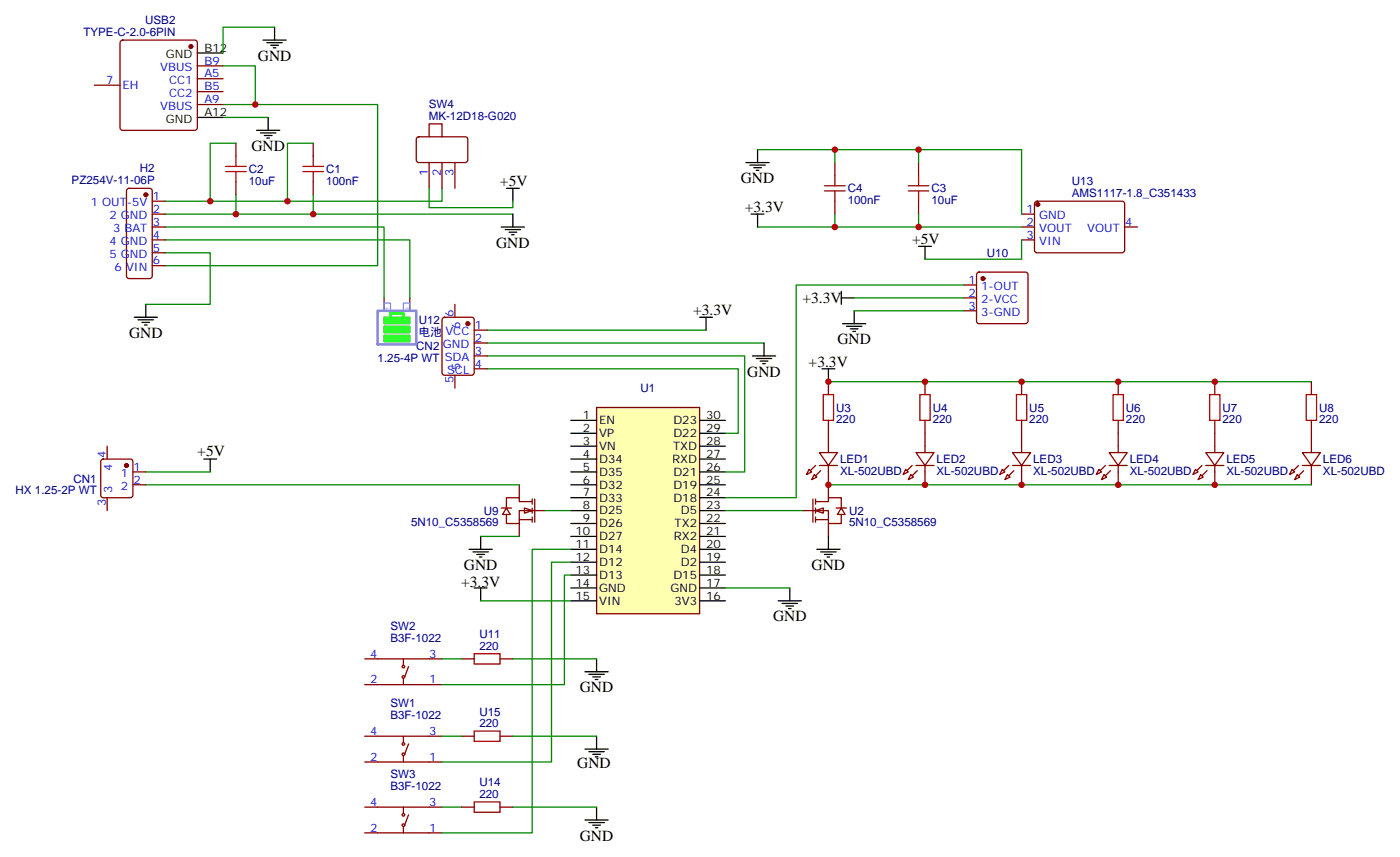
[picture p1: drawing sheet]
<svg xmlns="http://www.w3.org/2000/svg" width="383mm" height="235mm" viewBox="0 0 383 235" stroke-linecap="round" stroke-linejoin="round" font-family="sans-serif">
<path d="M163.4 111.5h28.2v56.5h-28.2z" fill="#ffffb0" stroke="#800000" stroke-width=".35"/>
<g fill="none" stroke="#000" stroke-width=".35">
<path d="M156.4 115h7M156.4 118.6h7M191.6 115h7.1M191.6 118.6h7.1M156.4 122.1h7M156.4 125.6h7M156.4 129.2h7M156.4 132.7h7M156.4 136.2h7M156.4 139.7h7M191.6 122.1h7.1M191.6 125.6h7.1"/>
<path d="M191.6 129.2h7.1M191.6 132.7h7.1M191.6 136.2h7.1M191.6 139.7h7.1M156.4 143.3h7M156.4 146.8h7M156.4 150.3h7M156.4 153.8h7M156.4 157.4h7M191.6 143.3h7.1M191.6 146.8h7.1M191.6 150.3h7.1"/>
<path d="M191.6 153.8h7.1M191.6 157.4h7.1M156.4 160.9h7M156.4 164.4h7M191.6 160.9h7.1M191.6 164.4h7.1"/>
</g>
<g fill="#fff" stroke="#870000" stroke-width=".35">
<path d="M223.4 139.7l2.1-.7v1.4z"/>
<path d="M230.4 139l1.1 1.8h-2.1z"/>
</g>
<g fill="none" stroke="#870000" stroke-width=".35">
<path d="M226.9 104.5v3.5M226.9 115v8.9M253.4 104.5v3.5M253.4 115v8.9M279.8 104.5v3.5M279.8 115v8.9M306.3 104.5v3.5M306.3 115v8.9M332.7 104.5v3.5M332.7 115v8.9M359.2 104.5v3.5M359.2 115v8.9"/>
<path d="M219.9 139.7h7v3.6h3.5v-2.5M221.6 128.4l.7 .8-1.4 .7zM222.7 136.6v6.3M223 129.9l.7 .7-1.4 .7zM223.4 137.3h3.5v-1.1h3.5v2.8M223.4 136.6v1.4M223.4 139v1.4M224.4 123.9h5l-2.5 3.5zM224.4 127.4h5M226.9 127.4v8.8M229 139h2.8M248.1 128.4l.7 .8-1.4 .7z"/>
<path d="M249.5 129.9l.7 .7-1.4 .7zM250.9 123.9h4.9l-2.4 3.5zM250.9 127.4h4.9M253.4 127.4v5.3M274.5 128.4l.7 .8-1.4 .7zM275.9 129.9l.7 .7-1.4 .7zM277.4 123.9h4.9l-2.5 3.5zM277.4 127.4h4.9M279.8 127.4v5.3M301 128.4l.7 .8-1.4 .7zM302.4 129.9l.7 .7-1.4 .7zM303.8 123.9h5l-2.5 3.5z"/>
<path d="M303.8 127.4h5M306.3 127.4v5.3M327.4 128.4l.8 .8-1.5 .7zM328.9 129.9l.7 .7-1.4 .7zM330.3 123.9h4.9l-2.5 3.5zM330.3 127.4h4.9M332.7 127.4v5.3M353.9 128.4l.7 .8-1.4 .7zM355.3 129.9l.7 .7-1.4 .7zM356.7 123.9h5l-2.5 3.5zM356.7 127.4h5M359.2 127.4v5.3"/>
<path d="M223.4 142.2h3.5M223.4 141.5v1.4M226.9 143.3v3.5"/>
</g>
<g fill="none" stroke="#000" stroke-width=".35">
<path d="M225.1 100.9h3.6M226.9 100.9v3.6M223.7 150.3h6.4M224.8 151h4.2M225.8 151.7h2.2M226.6 152.4h.7M226.9 146.8v3.5M129.9 160.9h3.5M131.7 160.9v3.5M213.1 164.4h6.4M214.2 165.1h4.2M215.3 165.8h2.1"/>
<path d="M216 166.5h.7M216.3 160.9v3.5"/>
</g>
<path d="M226.9 104.5h132.3M198.7 139.7h21.2M226.9 132.7h132.3M131.7 164.4h24.7M198.7 160.9h17.6" fill="none" stroke="#008700" stroke-width=".35"/>
<g fill="#870000" stroke="#870000" stroke-width=".35">
<path d="M224.8 128.8l-1.4 1.4z"/>
<path d="M223.4 127.4l-1.4 1.4z"/>
<path d="M251.2 128.8l-1.4 1.4z"/>
<path d="M249.8 127.4l-1.4 1.4z"/>
<path d="M277.7 128.8l-1.4 1.4z"/>
<path d="M274.9 128.8l1.4-1.4z"/>
<path d="M304.2 128.8l-1.4 1.4z"/>
<path d="M302.8 127.4l-1.5 1.4z"/>
<path d="M330.6 128.8l-1.4 1.4z"/>
<path d="M329.2 127.4l-1.4 1.4z"/>
<path d="M355.7 130.2l1.4-1.4z"/>
<path d="M355.7 127.4l-1.4 1.4z"/>
</g>
<path d="M225.5 108h2.8v7h-2.8zM252 108h2.8v7h-2.8zM278.4 108h2.8v7h-2.8zM304.9 108h2.8v7h-2.8zM331.3 108h2.9v7h-2.9zM357.8 108h2.8v7h-2.8z" fill="none" stroke="#a10000" stroke-width=".35"/>
<g fill="#fff" stroke="#870000" stroke-width=".35">
<path d="M143.7 139l2.1 .7-2.1 .7z"/>
<path d="M138.7 139l1.1 1.8h-2.1z"/>
</g>
<g fill="none" stroke="#870000" stroke-width=".35">
<path d="M33.1 11.2l.5-.2h19.7a.71 .71 0 0 1 .7 .7v23.3l-.2 .5-.5 .2h-19.7l-.5-.3-.2-.4v-23.3zM54 18h7.1M25.8 23.3h7.1M54 28.6h7.1M54 21.6h7.1M54 25.1h7.1M64.6 39.2v3.5M85.8 39.2v3.5M114.3 37.6l.4-.2h12.7a.71 .71 0 0 1 .7 .7v5.7l-.4 .6-13 .1-.5-.2-.2-.5v-5.7zM117.5 37.4v-3.5h3.6v3.5M34.9 51.7l.4-.2h5.7a.71 .71 0 0 1 .7 .7l-.1 23.6-.6 .4h-5.7l-.5-.2-.2-.5v-23.3zM41.7 58.6h3.5"/>
<path d="M41.7 55.1h3.5M64.6 49.8v3.5M85.8 49.8v3.5M117.5 44.5v7M121.1 44.5v7M124.6 44.5v7M228.7 44.5v3.5M228.7 55.1v3.5M251.6 44.5v3.5M251.6 55.1v3.5M279.8 58.6h3.6M283.6 55.3l.5-.2h23.2a.71 .71 0 0 1 .7 .7v12.7l-.4 .6-23.5 .1-.5-.3-.2-.4v-12.7z"/>
<path d="M41.7 62.1h3.5M41.7 65.7h3.5M41.7 69.2h3.5M41.7 72.7h3.5M263.9 78h3.6M267.7 74.7l.5-.2h12.7a.71 .71 0 0 1 .7 .7v12.7l-.2 .5-.5 .2h-12.7l-.5-.3-.2-.4v-12.7zM279.8 62.1h3.6M279.8 65.7h3.6M308 62.1h3.6M105.2 81.5v3.6M112.3 81.5v3.6M121.3 87l.5-.2h7.4a.71 .71 0 0 1 .7 .7l-.1 14.8-.6 .4h-7.4l-.5-.2-.2-.5v-14.5z"/>
<path d="M124.6 83.3v3.5M129.9 90.3h3.5M129.9 93.9h3.5M129.9 97.4h3.5M263.9 81.5h3.6M263.9 85.1h3.6M124.6 102.7v3.5M129.9 100.9h3.5M27.8 125.8l.5-.2h7.4a.71 .71 0 0 1 .7 .7v9.2l-.2 .5-.5 .2h-7.4l-.5-.2-.2-.5v-9.2zM29.4 122.1v3.5M29.4 136.2v3.5M36.4 129.2h3.5"/>
<path d="M36.4 132.7h3.5M137.3 139h2.8M142.2 132.7v3.5M145.8 137.3h-3.6v-1.1h-3.5v2.8M145.8 136.6v1.4M145.8 139v1.4M146.5 136.6v6.3M149.3 139.7h-7.1v3.6h-3.5v-2.5M142.2 142.2h3.6M142.2 143.3v3.5M145.8 141.5v1.4M99.9 187.4h21.2"/>
<path d="M99.9 180.3h21.2M110.5 180.3v1.8M110.5 185.6v1.8M111.9 182.4l-1.1 2.8M126.4 180.3h3.5M136.9 180.3h3.6M99.9 208.5h21.2M99.9 201.5h21.2M110.5 201.5v1.7M110.5 206.8v1.7M111.9 203.6l-1.1 2.8M126.4 201.5h3.5"/>
<path d="M136.9 201.5h3.6M99.9 227.9h21.2M99.9 220.9h21.2M110.5 220.9v1.7M110.5 226.2v1.7M111.9 223l-1.1 2.8M126.4 220.9h3.5M136.9 220.9h3.6"/>
<circle cx="110.5" cy="182.4" r=".35"/>
<circle cx="110.5" cy="185.2" r=".35"/>
<circle cx="110.5" cy="203.6" r=".35"/>
<circle cx="110.5" cy="206.4" r=".35"/>
<circle cx="110.5" cy="225.8" r=".35"/>
<circle cx="110.5" cy="223" r=".35"/>
</g>
<g fill="none" stroke="#008700" stroke-width=".35">
<path d="M61.1 18h8.8v10.6M75.2 7.4h-14.1v7.1M61.1 28.6h42.3v44.1h-58.2M61.1 32.1h12.3M64.6 39.2h-7v15.9M85.8 39.2h-7.1v15.9M45.2 58.6h95.3M64.6 53.3v5.3M85.8 53.3v5.3M117.5 51.5v5.3h23v-1.7M121.1 51.5v3.6h-75.9M207.5 41h72.3v17.6"/>
<path d="M228.7 41v3.5M228.7 58.6v3.5M251.6 41v3.5M251.6 58.6v3.5M45.2 69.2h12.4v14.1h-17.7M45.2 62.1h60v19.4M45.2 65.7h67.1v15.8M207.5 62.1h72.3M263.9 78h-45.8v58.2h-19.4M279.8 65.7v5.2h-26.4M133.4 97.4h70.6v31.8h-5.3M133.4 90.3h60"/>
<path d="M133.4 93.9h75.9M234 85.1h29.9M234 81.5h29.9M133.4 100.9h68.8v17.7h-3.5M39.9 132.7h102.3M39.9 129.2h17.7M149.3 139.7h7.1M131.7 146.8h10.5M156.4 157.4h-1.8v30h-33.5M156.4 153.8h-5.3v54.7h-30M156.4 150.3h-10.6v77.6h-24.7M121.1 180.3h5.3"/>
<path d="M140.5 180.3h22.9M121.1 201.5h5.3M140.5 201.5h22.9M121.1 220.9h5.3M140.5 220.9h22.9"/>
</g>
<g fill="none" stroke="#000" stroke-width=".35">
<path d="M54 14.5h7.1M72 11h6.4M73.1 11.7h4.2M74.2 12.4h2.1M74.9 13.1h.7M75.2 7.4v3.6M54 32.1h7.1M70.3 35.7h6.3M71.3 36.4h4.3M72.4 37.1h2.1M73.1 37.8h.7M73.4 32.1v3.6"/>
<path d="M138.7 51.5h3.5M140.5 51.5v3.6M140.5 58.6v3.5M204.3 44.5h6.4M205.4 45.2h4.2M205.7 58.6h3.6M206.4 45.9h2.2M207.2 46.6h.7M207.5 41v3.5M207.5 58.6v3.5M137.3 62.1h6.4M138.4 62.8h4.2"/>
<path d="M139.4 63.5h2.1M140.1 64.2h.7M230.4 79.8v3.5M251.6 67.4h3.5M253.4 67.4v3.5M36.8 86.8h6.3M37.8 87.5h4.3M38.9 88.2h2.1M39.6 88.9h.7M39.9 83.3v3.5M191.6 86.8h3.6M193.4 86.8v3.5"/>
<path d="M206.1 97.4h6.3M207.2 98.1h4.2M208.2 98.8h2.1M208.9 99.5h.7M209.3 93.9v3.5M230.4 81.5h3.6M230.8 88.6h6.3M231.8 89.3h4.3M232.9 90h2.1M233.6 90.7h.7M234 85.1v3.5M55.8 125.6h3.5"/>
<path d="M57.6 125.6v3.6M128.5 150.3h6.3M129.5 151h4.3M130.6 151.7h2.1M131.3 152.4h.7M131.7 146.8v3.5M160.2 183.8h6.4M161.3 184.5h4.2M162.3 185.2h2.2M163.1 185.9h.7M163.4 180.3v3.5M160.2 205h6.4"/>
<path d="M161.3 205.7h4.2M162.3 206.4h2.2M163.1 207.1h.7M163.4 201.5v3.5M160.2 224.4h6.4M161.3 225.1h4.2M162.3 225.8h2.2M163.1 226.5h.7M163.4 220.9v3.5"/>
</g>
<g fill="#870000" stroke="#870000" stroke-width=".35">
<circle cx="269.2" cy="76.2" r=".53"/>
<circle cx="128.1" cy="88.6" r=".53"/>
<circle cx="284.2" cy="56" r=".53"/>
<circle cx="52.3" cy="12.7" r=".53"/>
<circle cx="34.6" cy="127.4" r=".53"/>
<circle cx="39.9" cy="53.3" r=".53"/>
</g>
<path d="M103.4 85.1h10.6v9.1h-10.6z" fill="none" stroke="#69f" stroke-width=".71"/>
<g fill="#0f0" stroke="#0f0" stroke-width=".35">
<path d="M105.2 86.8h7.1v1.8h-7.1z"/>
<path d="M105.2 89.3h7.1v1.8h-7.1z"/>
<path d="M105.2 91.8h7.1v1.7h-7.1z"/>
</g>
<path d="M107 85.8h3.5v1.7M107 85.8v1.7v-1.7" fill="none" stroke="#0f0" stroke-width=".71"/>
<path d="M105.2 84.7v-1.8h1.8v1.8M110.5 84.7v-1.8h1.8v1.8" fill="none" stroke="#69f" stroke-width=".35"/>
<g fill="none" stroke="#a10000" stroke-width=".35">
<path d="M61.8 47h5.7M61.8 45.5h5.7M64.6 42.7v2.8M64.6 47v2.8M83 47h5.6M83 45.5h5.6M85.8 42.7v2.8M85.8 47v2.8M225.8 50.8h5.7M225.8 52.2h5.7M228.7 48v2.8M228.7 52.2v2.9"/>
<path d="M248.8 50.8h5.6M248.8 52.2h5.6M251.6 48v2.8M251.6 52.2v2.9M129.9 178.9h7v2.8h-7zM129.9 219.5h7v2.8h-7zM129.9 200.1h7v2.8h-7z"/>
</g>
<g fill="#c00">
<circle cx="226.9" cy="132.7" r=".88"/>
<circle cx="306.3" cy="132.7" r=".88"/>
<circle cx="279.8" cy="132.7" r=".88"/>
<circle cx="253.4" cy="132.7" r=".88"/>
<circle cx="332.7" cy="132.7" r=".88"/>
<circle cx="253.4" cy="104.5" r=".88"/>
<circle cx="279.8" cy="104.5" r=".88"/>
<circle cx="306.3" cy="104.5" r=".88"/>
<circle cx="332.7" cy="104.5" r=".88"/>
<circle cx="69.9" cy="28.6" r=".88"/>
<circle cx="57.6" cy="55.1" r=".88"/>
<circle cx="64.6" cy="58.6" r=".88"/>
<circle cx="85.8" cy="58.6" r=".88"/>
<circle cx="78.7" cy="55.1" r=".88"/>
<circle cx="228.7" cy="41" r=".88"/>
<circle cx="228.7" cy="62.1" r=".88"/>
<circle cx="251.6" cy="41" r=".88"/>
<circle cx="251.6" cy="62.1" r=".88"/>
<circle cx="226.9" cy="104.5" r=".88"/>
</g>
<g font-size="4.2">
<text x="70.6" y="16.6">GND</text>
<text x="68.9" y="41.3">GND</text>
<text x="136.9" y="50.8">+5V</text>
<text x="202.9" y="50.1">GND</text>
<text x="204" y="57.9">+3.3V</text>
<text x="135.9" y="67.8">GND</text>
<text x="249.8" y="66.7">+5V</text>
<text x="219.8" y="83">+3.3V</text>
<text x="189.9" y="86.1">+3.3V</text>
<text x="35.3" y="92.5">GND</text>
<text x="229.4" y="94.2">GND</text>
<text x="221.5" y="100.6">+3.3V</text>
<text x="204.7" y="103">GND</text>
<text x="54" y="124.9">+5V</text>
<text x="127.1" y="156">GND</text>
<text x="222.3" y="156">GND</text>
<text x="126.3" y="160.6">+3.3V</text>
<text x="211.7" y="170.1">GND</text>
<text x="158.8" y="189.5">GND</text>
<text x="158.1" y="210.3">GND</text>
<text x="158.8" y="230">GND</text>
</g>
<g font-size="3.2" fill="#000080">
<text x="22.8" y="9.8">TYPE-C-2.0-6PIN</text>
<text x="39.8" y="6.6">USB2</text>
<text x="117.4" y="29.6">SW4</text>
<text x="117.4" y="32.8">MK-12D18-G020</text>
<text x="38.3" y="47.1">H2</text>
<text x="68.2" y="47.4">C2</text>
<text x="89.3" y="47.4">C1</text>
<text x="19.6" y="50.3">PZ254V-11-06P</text>
<text x="68.2" y="50.6">10uF</text>
<text x="89.3" y="50.6">100nF</text>
<text x="232.2" y="52.7">C4</text>
<text x="255.1" y="52.7">C3</text>
<text x="293.6" y="53.9">AMS1117-1.8_C351433</text>
<text x="293.6" y="50.7">U13</text>
<text x="232.2" y="55.8">100nF</text>
<text x="255.1" y="55.9">10uF</text>
<text x="270.3" y="70.2">U10</text>
<text x="114.7" y="88.7">U12</text>
<text x="114" y="95.9">CN2</text>
<text x="114.7" y="91.8">电池</text>
<text x="103.4" y="99.1">1.25-4P WT</text>
<text x="175.4" y="107.2">U1</text>
<text x="229" y="112.6">U3</text>
<text x="255.5" y="112.6">U4</text>
<text x="281.9" y="112.6">U5</text>
<text x="308.4" y="112.6">U6</text>
<text x="334.9" y="112.6">U7</text>
<text x="361.3" y="112.6">U8</text>
<text x="229" y="115.8">220</text>
<text x="255.5" y="115.8">220</text>
<text x="281.9" y="115.8">220</text>
<text x="308.4" y="115.8">220</text>
<text x="334.9" y="115.8">220</text>
<text x="361.3" y="115.8">220</text>
<text x="230.1" y="129.9">XL-502UBD</text>
<text x="230.1" y="126.8">LED1</text>
<text x="256.5" y="129.9">XL-502UBD</text>
<text x="256.5" y="126.8">LED2</text>
<text x="283" y="129.9">XL-502UBD</text>
<text x="283" y="126.8">LED3</text>
<text x="309.5" y="129.9">XL-502UBD</text>
<text x="309.5" y="126.8">LED4</text>
<text x="335.9" y="129.9">XL-502UBD</text>
<text x="335.9" y="126.8">LED5</text>
<text x="362.4" y="129.9">XL-502UBD</text>
<text x="362.4" y="126.8">LED6</text>
<text x="4.3" y="135.3">HX 1.25-2P WT</text>
<text x="20.2" y="132.1">CN1</text>
<text x="132.5" y="140.9">U9</text>
<text x="232.6" y="140.9">U2</text>
<text x="112.6" y="144">5N10_C5358569</text>
<text x="232.6" y="144">5N10_C5358569</text>
<text x="106.9" y="172.4">SW2</text>
<text x="106.9" y="175.6">B3F-1022</text>
<text x="131.3" y="177.8">220</text>
<text x="131.3" y="174.7">U11</text>
<text x="106.9" y="196.7">B3F-1022</text>
<text x="106.9" y="193.5">SW1</text>
<text x="131.3" y="195.8">U15</text>
<text x="131.3" y="199">220</text>
<text x="106.9" y="212.9">SW3</text>
<text x="131.3" y="215.2">U14</text>
<text x="106.9" y="216.1">B3F-1022</text>
<text x="131.3" y="218.4">220</text>
</g>
<g font-size="3.2">
<text x="45.5" y="15.9">GND</text>
<text x="56" y="14.1">B12</text>
<text x="45.5" y="33.5">GND</text>
<text x="56" y="31.8">A12</text>
<text x="159.6" y="114.7">1</text>
<text x="159.6" y="118.2">2</text>
<text x="164.1" y="116.1">EN</text>
<text x="164.1" y="119.6">VP</text>
<text x="184.4" y="119.6">D22</text>
<text x="184.4" y="116.1">D23</text>
<text x="193.4" y="118.2">29</text>
<text x="193.4" y="114.7">30</text>
<text x="159.6" y="121.7">3</text>
<text x="159.6" y="125.3">4</text>
<text x="164.1" y="123.2">VN</text>
<text x="184.3" y="123.2">TXD</text>
<text x="193.4" y="125.3">27</text>
<text x="193.4" y="121.7">28</text>
<text x="159.6" y="128.8">5</text>
<text x="164.1" y="126.7">D34</text>
<text x="164.1" y="130.2">D35</text>
<text x="184.1" y="126.7">RXD</text>
<text x="184.4" y="130.2">D21</text>
<text x="193.4" y="128.8">26</text>
<text x="159.6" y="132.3">6</text>
<text x="159.6" y="135.9">7</text>
<text x="164.1" y="133.7">D32</text>
<text x="164.1" y="137.3">D33</text>
<text x="184.4" y="137.3">D18</text>
<text x="184.4" y="133.7">D19</text>
<text x="193.4" y="135.9">24</text>
<text x="193.4" y="132.3">25</text>
<text x="159.6" y="139.4">8</text>
<text x="159.6" y="142.9">9</text>
<text x="164.1" y="140.8">D25</text>
<text x="186.5" y="140.8">D5</text>
<text x="193.4" y="142.9">22</text>
<text x="193.4" y="139.4">23</text>
<text x="157.6" y="146.4">10</text>
<text x="157.6" y="150">11</text>
<text x="164.1" y="144.3">D26</text>
<text x="164.1" y="147.8">D27</text>
<text x="184.5" y="147.8">RX2</text>
<text x="184.8" y="144.3">TX2</text>
<text x="193.4" y="150">20</text>
<text x="193.4" y="146.4">21</text>
<text x="157.6" y="153.5">12</text>
<text x="164.1" y="151.4">D14</text>
<text x="164.1" y="154.9">D12</text>
<text x="186.5" y="154.9">D2</text>
<text x="186.5" y="151.4">D4</text>
<text x="193.4" y="153.5">19</text>
<text x="157.6" y="157">13</text>
<text x="157.6" y="160.5">14</text>
<text x="164.1" y="158.4">D13</text>
<text x="164.1" y="162">GND</text>
<text x="183.6" y="162">GND</text>
<text x="184.4" y="158.4">D15</text>
<text x="193.4" y="160.5">17</text>
<text x="193.4" y="157">18</text>
<text x="157.6" y="164.1">15</text>
<text x="164.1" y="165.5">VIN</text>
<text x="184.7" y="165.5">3V3</text>
<text x="193.4" y="164.1">16</text>
</g>
<g font-size="3.2" fill="#00f">
<text x="56" y="17.7">B9</text>
<text x="29.1" y="23">7</text>
<text x="43.9" y="19.4">VBUS</text>
<text x="46.3" y="23">CC1</text>
<text x="56" y="21.2">A5</text>
<text x="33.6" y="24.4">EH</text>
<text x="46.3" y="26.5">CC2</text>
<text x="56" y="28.3">A9</text>
<text x="56" y="24.7">B5</text>
<text x="43.9" y="30">VBUS</text>
<text x="117.2" y="48.3" transform="rotate(-90 117.2 48.3)">1</text>
<text x="120.7" y="48.3" transform="rotate(-90 120.7 48.3)">2</text>
<text x="124.2" y="48.3" transform="rotate(-90 124.2 48.3)">3</text>
<text x="24.9" y="56.5">1 OUT-5V</text>
<text x="41.9" y="54.7">1</text>
<text x="41.9" y="58.2">2</text>
<text x="281.2" y="58.2">1</text>
<text x="30" y="60">2 GND</text>
<text x="31" y="63.5">3 BAT</text>
<text x="41.9" y="61.8">3</text>
<text x="41.9" y="65.3">4</text>
<text x="281.2" y="61.8">2</text>
<text x="281.2" y="65.3">3</text>
<text x="284.7" y="60">GND</text>
<text x="284.7" y="63.5">VOUT</text>
<text x="297.8" y="63.5">VOUT</text>
<text x="308.2" y="61.8">4</text>
<text x="30" y="67.1">4 GND</text>
<text x="30" y="70.6">5 GND</text>
<text x="41.9" y="68.8">5</text>
<text x="284.7" y="67.1">VIN</text>
<text x="31.4" y="74.1">6 VIN</text>
<text x="41.9" y="72.4">6</text>
<text x="265.3" y="77.6">1</text>
<text x="265.3" y="81.2">2</text>
<text x="268.8" y="79.4">1-OUT</text>
<text x="268.8" y="82.9">2-VCC</text>
<text x="124.2" y="86.6" transform="rotate(-90 124.2 86.6)">6</text>
<text x="130.1" y="90">1</text>
<text x="265.3" y="84.7">3</text>
<text x="268.8" y="86.5">3-GND</text>
<text x="121.3" y="95.3">GND</text>
<text x="122" y="91.8">VCC</text>
<text x="126" y="90.1" transform="rotate(-90 126 90.1)">6</text>
<text x="130.1" y="93.5">2</text>
<text x="121.8" y="98.8">SDA</text>
<text x="126" y="101.4" transform="rotate(-90 126 101.4)">5</text>
<text x="130.1" y="97">3</text>
<text x="130.1" y="100.6">4</text>
<text x="122.4" y="102.3">SCL</text>
<text x="124.2" y="104.9" transform="rotate(-90 124.2 104.9)">5</text>
<text x="29" y="125.4" transform="rotate(-90 29 125.4)">4</text>
<text x="30.8" y="128.9" transform="rotate(-90 30.8 128.9)">4</text>
<text x="33.1" y="130.6">1</text>
<text x="36.6" y="128.8">1</text>
<text x="30.8" y="134.9" transform="rotate(-90 30.8 134.9)">3</text>
<text x="33.1" y="134.1">2</text>
<text x="36.6" y="132.3">2</text>
<text x="29" y="138.4" transform="rotate(-90 29 138.4)">3</text>
<text x="101.4" y="180">4</text>
<text x="117.5" y="180">3</text>
<text x="101.4" y="187">2</text>
<text x="117.5" y="187">1</text>
<text x="101.4" y="201.1">4</text>
<text x="117.5" y="201.1">3</text>
<text x="101.4" y="208.2">2</text>
<text x="117.5" y="208.2">1</text>
<text x="101.4" y="220.5">4</text>
<text x="117.5" y="220.5">3</text>
<text x="101.4" y="227.6">2</text>
<text x="117.5" y="227.6">1</text>
</g>
<text font-size="3.2" fill="#69f" x="110.8" y="85.1">-</text>
<text font-size="1.8" fill="#69f" x="105.2" y="84.7">+</text>
</svg>
